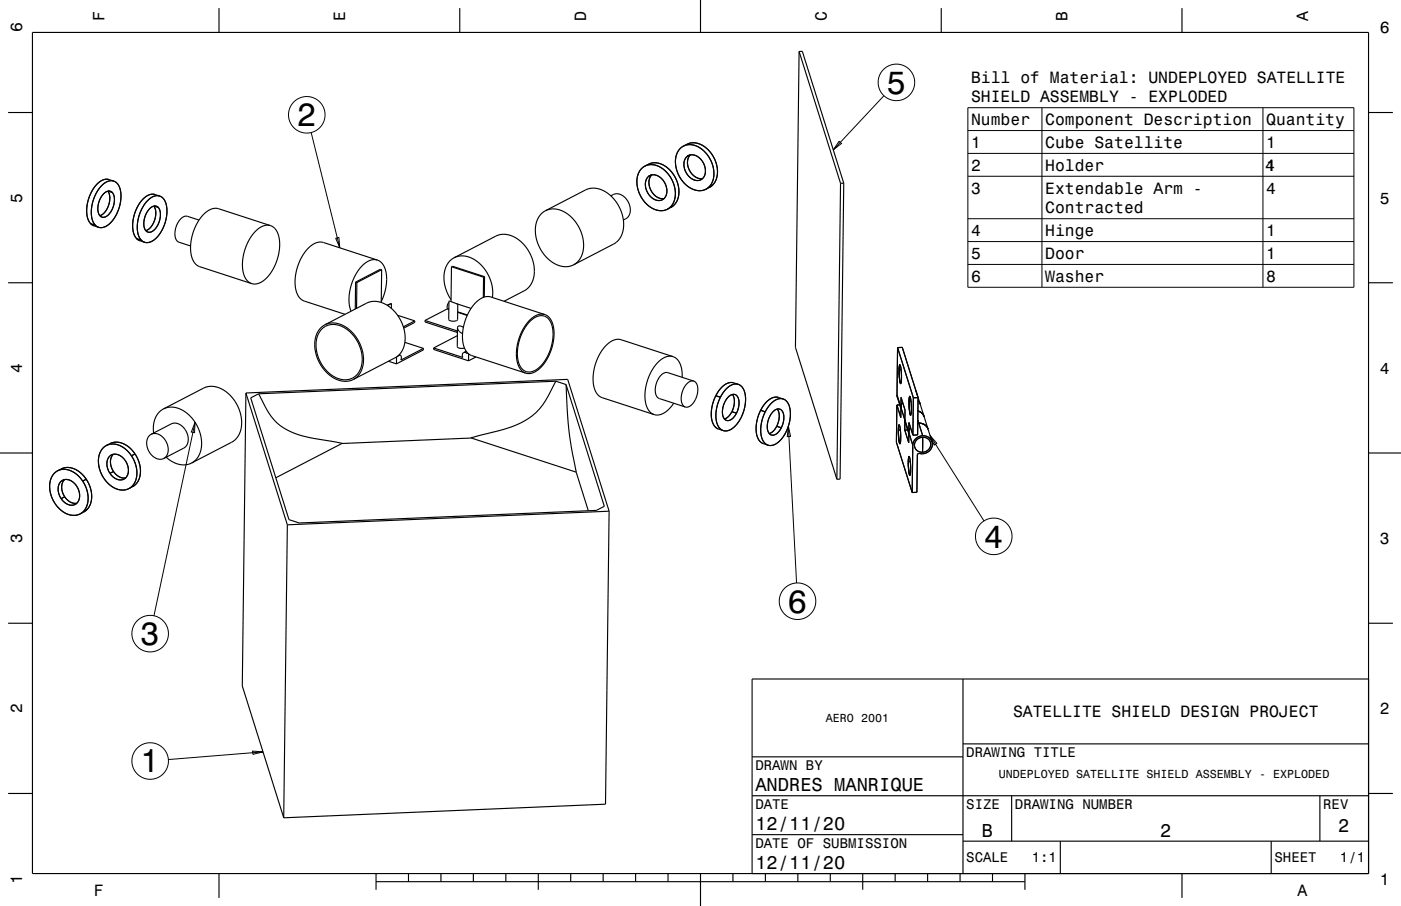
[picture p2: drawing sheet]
<svg xmlns="http://www.w3.org/2000/svg" width="432mm" height="279mm" viewBox="0 0 432 279" stroke-linecap="round" stroke-linejoin="round" font-family="sans-serif">
<g fill="none" stroke="#000" stroke-width=".35">
<path d="M10 10h411.8v259.4h-411.8zM67.5 2.5v7.5M141.7 2.5v7.5M215.9 0v10M246.3 15.9l1-.1 12.8 40.7M246.3 15.9l12.8 40.6M246.3 15.9l-1.1 91.2 12.7 40.7M290.1 2.5v7.5M364.3 2.5v7.5M2.5 34.7h7.5M421.8 34.7h7.5M33.2 58.9a5.8 5.8 0 0 1-2.4 7.6 5.8 5.8 0 0 0 2.4-7.6z"/>
<path d="M33.4 58.9l1.2 .4M33.6 55.4a5.1 5.1 0 0 0-5.2 3.3l-1.1 2.7-.6 3.1 .3 2.6 1 1.9M33.6 55.4a4.9 4.9 0 0 0-4.8 2.7 10.4 10.4 0 0 0-1.2 10.5l.4 .4M33.6 55.4l1.4 .4M34.6 59.3a5.6 5.6 0 0 1-2.6 7.7l-1.1-.4M34.6 59.3a2.2 2.2 0 0 0-3.3 1.2 5.3 5.3 0 0 0-.4 6.1M34.6 59.3a2.07 2.07 0 0 0-3.1 1 5.7 5.7 0 0 0-.6 6.3M36 56.4a3.2 3.2 0 0 0-4.8 .9l-1.9 2.9-1 3.6v3.3l.4 1.4 .7 1M36 56.4a3.5 3.5 0 0 0-5 1.2 11.3 11.3 0 0 0-2.2 11l.6 .9M36 56.4a6.5 6.5 0 0 1 1.2 5.8 10.4 10.4 0 0 1-4.8 7.7l-1.6 .3-1.4-.7M36 56.4l.8 1.3 .4 1.5 .1 1.8-.3 2.1-.6 1.9-1 2-1.1 1.4-1.1 1.1a2.78 2.78 0 0 1-3.8 0M47.8 60a5.1 5.1 0 0 0-5.2 3.3l-1.2 3-.5 3.1 .3 2.5 1 1.7"/>
<path d="M47.8 60a4.9 4.9 0 0 0-4.8 2.7 10.4 10.4 0 0 0-1.2 10.5l.4 .4M47.8 60l1.4 .4M198.1 51.7a5.5 5.5 0 0 1 7.5 1.6l1.2 1.5 .7 1.6 .5 1.9 .1 1.9a5.4 5.4 0 0 1-1.7 3.9M198.1 51.7a5.3 5.3 0 0 1 7 1.1 8.8 8.8 0 0 1 2.2 10.1l-.9 1.2M198.1 51.7a7.1 7.1 0 0 0-.6 8.8 7.1 7.1 0 0 0 7.4 4.3l1.5-.7M198.1 51.7a7.5 7.5 0 0 0-.2 9.6l1.3 1.5 1.6 1.3a4.7 4.7 0 0 0 5.6 0M199.9 50.6a6.4 6.4 0 0 1 7.8 3.5l1.2 2.7 .3 2.8a5.3 5.3 0 0 1-1.7 3.9M199.9 50.6a6.1 6.1 0 0 1 7.1 2.5 8.2 8.2 0 0 1 1 9.9l-.5 .5M199.9 50.6l-1.1 .6M199.9 54.4a4.7 4.7 0 0 0 1.8 7.1 2.57 2.57 0 0 0 2.8-.2M199.9 54.4a2.91 2.91 0 0 1 4.2 .9 4.5 4.5 0 0 1 .4 6M199.9 54.4a4.7 4.7 0 0 0 1.6 7l2 .4 1-.5"/>
<path d="M199.9 54.4a3.6 3.6 0 0 1 5.1 2.3 4 4 0 0 1-.5 4.6M200.7 54l-.8 .4M200.9 53.9a4.7 4.7 0 0 0 3.8 7.3 4.7 4.7 0 0 1-3.8-7.3zM210 45.5a5.5 5.5 0 0 1 7.5 1.6l1.1 1.6 .8 1.5 .5 1.9 .1 1.9a5.3 5.3 0 0 1-1.8 3.9M210 45.5a5.3 5.3 0 0 1 7 1.1 8.8 8.8 0 0 1 2.2 10.2l-1 1.1M210 45.5a7.1 7.1 0 0 0-.6 8.9 7.2 7.2 0 0 0 7.4 4.3l1.4-.8M210 45.5a7.5 7.5 0 0 0-.2 9.6l1.4 1.7 1.3 1a4.8 4.8 0 0 0 5.7 .1M211.7 44.5a6.4 6.4 0 0 1 7.9 3.4l1.2 2.7 .3 2.8a5.4 5.4 0 0 1-1.8 3.9M211.7 44.5a6.1 6.1 0 0 1 7.2 2.4 8.2 8.2 0 0 1 1 9.9l-.6 .5M211.7 44.5l-1.1 .5M211.8 48.2a4.7 4.7 0 0 0 1.7 7.1 2.59 2.59 0 0 0 2.9-.1M211.8 48.2a2.92 2.92 0 0 1 4.2 .9 4.5 4.5 0 0 1 .4 6.1"/>
<path d="M211.8 48.2a4.7 4.7 0 0 0 1.6 7.1l1.9 .4 1.1-.5M211.8 48.2a3.6 3.6 0 0 1 5.1 2.3 4 4 0 0 1-.5 4.7M212.6 47.8l-.8 .4M212.8 47.8a4.7 4.7 0 0 0 3.7 7.3 4.7 4.7 0 0 1-3.7-7.3zM219.3 57.3l-1.7 1.1M219.3 57.3l-1.1 .6M259.1 56.5l-1.2 91.3M260.1 56.5l-1.2 91.3h-1M260.1 56.5h-1M28 69l.8 .6 1.6 .5M28 69l1.4 .5M42.2 73.6l.8 .6 1.6 .5"/>
<path d="M42.2 73.6l1.4 .5M47.4 63.6a5.8 5.8 0 0 1-2.5 7.5 5.8 5.8 0 0 0 2.5-7.5zM47.5 63.5l1.2 .4M48.7 63.9a5.7 5.7 0 0 1-2.5 7.7l-1.2-.4M48.7 63.9a2.19 2.19 0 0 0-3.2 1.2 5.3 5.3 0 0 0-.5 6.1M48.7 63.9a5.6 5.6 0 0 1-2.5 7.7l-1.2-.4M48.7 63.9a2.08 2.08 0 0 0-3.1 1 5.7 5.7 0 0 0-.6 6.3M50.2 61.1a3.2 3.2 0 0 0-4.8 .9l-1.9 2.8-1.1 3.6-.1 1.9 .2 1.6 .4 1.3 .7 .9M50.2 61.1a3.5 3.5 0 0 0-5 1.1 11.4 11.4 0 0 0-2.3 11l.7 .9M50.2 61.1a7.6 7.6 0 0 1 .7 7.6 8.3 8.3 0 0 1-5 6.1l-1.3-.1-1-.6M50.2 61.1l.7 1.1 .5 1.4 .1 1.8-.3 2.1-.6 1.9-.9 2-1 1.5-1.2 1.1a2.82 2.82 0 0 1-3.9 .1M61.3 67.9l-3.5-1.2a3.7 3.7 0 0 0-3.5 3.2 3.8 3.8 0 0 0 .9 4.8l3.5 1.2"/>
<path d="M83.4 69.6l-16.2-5.3-1.1-.1-1.8 .7-1.9 1.6-1.7 2.5-1.3 2.9-.6 2.9v3l.6 2.4 1.2 1.5 1 .5 16 5.3M83.4 69.6l-1.1-.2-1.1 .3-2.3 1.4-2 2.6-1.4 3.2-.7 3.3 .1 3.4 .9 2.5 .8 .8 1 .6M83.4 69.6l.9 .5 .8 .8 .9 2.6 .1 3.3-.7 3.3-1.4 3.2-2 2.6-2.3 1.5-1.2 .2-.9-.1M140 79.5l14-7.1 1.5-.1 1.7 .3 1.8 .8 1.5 1.1 2 2.3 1.6 3.2 .6 3-.3 3-.8 1.8-1.3 1.4-7 3.7M140 79.5l-1.2 .8-1 1.4-.7 1.5-.3 1.7 .1 1.8 .4 1.9 .6 1.9 1.1 1.9M140 79.5l1.9-.6 2.1 .2 2.3 1 2 1.7 1.8 2.3 1.2 2.5 .5 2.6v2.5M168.1 65l12.3-6.4 2.3-.6 2.3 .4 2.1 1.1 2.1 1.9 1.7 2.5 1 2.8 .3 2.5-.4 2.6-1.1 2.1-1.4 1.3-12.5 6.5M168.1 65l-1 .7-.9 1-.6 1.2-.5 1.6 .1 3.5 1.2 3.5 2.1 3 2.8 2 1.4 .5 1.5 .3 1.3-.2 1.3-.4M168.1 65l1.3-.5 1.3-.1 1.4 .2 1.5 .6 2.6 1.9 2.3 3.2 1.2 3.5v3.4l-1 2.7-.8 1-1.1 .8M188.3 60.4l.7-.4a4.3 4.3 0 0 1 5.2 4.2 3.1 3.1 0 0 1-1.3 3.3l-.8 .3M207.5 63.5l-1.8 1M207.5 63.5l-1.1 .6"/>
<path d="M2.5 87.2h7.5M109.6 87l-.1 8.3M109.6 87l.4 .1M110 87.1l-.1 8M116.3 80.2l-17.3-5.6-1.5 .3-1.5 .8-1.5 1.4-1.3 1.8-1.5 3.4-.7 3.6 .1 3.2 1.1 2.5 1.5 1.2 12.7 4.1M116.3 80.2l-1.7-.1-1.8 .9-1.8 1.6-1.6 2.6-1.1 2.7-.7 3.1v2.7l.6 2.3M116.3 80.2l1 .6 .9 1 .6 1.3 .3 1.8-.2 4.1-1.4 4M117.6 83.2l-.4-.2-7.6 4M117.6 83.2l-.1 10.1M117.6 83.2l-7.6 3.9M120.6 93.6l-1.2 .6M120.6 93.6l-1.3 .5"/>
<path d="M120.6 93.6v1.5M122.5 97.2l5.3 1.8M127.8 99v.4l-3.4 1.8M127.8 99l-3.5 1.8M131 98.8v.5l9.9 3.2M131 98.8l9.9 3.3M138 95.2v.1M138.3 95.4l-.5-.1-6.8 3.5M138.4 93.3l-.6 1.2 .1 .6 .4 .2M138.4 92.8l2.7 1-.1 4.7a1.96 1.96 0 0 1-2.7 0zM139.1 82.3l-.1 10.7M139.1 82.3l.3-.2 9.9 3.2"/>
<path d="M139.1 82.3l9.9 3.2M140.7 93.6l4.5 1.5M141.1 96.3l2.9 1M141.1 96.2l3 .9M149 85.5v6.2M149.3 85.3l-.3 .2M149.3 85.3v6.3M163.3 99.1l1.4-1.1 1.2-.5 1.3-.1 1.1 .3 .9 .8 .7 1.3 .4 1.6 .2 1.8-.7 4-1.7 3.8-1.2 1.6-1.2 1.1-1.4 .8-1.3 .2-1.5-.4-1.1-1.2-.7-1.7-.2-2.5 .2-2.6 .8-2.6 1.2-2.5zM167.9 97l.9 .5 .7 .7 1.1 2.5 .1 3.5-.8 3.6-1.5 3.4-2.1 2.5-2.3 1.3-1 .2-1-.1M167.9 97l-1.1-.1-1.1 .2-2.2 1.4-2.2 2.8-1.4 3.2-.7 3.6 .2 3.3 1 2.4 .7 .8 .9 .5M167.9 97l-16.8-5.5h-1.1l-1.8 .6-1.9 1.6-1.6 2.2-1.3 2.9-.8 3.4v2.8l.6 2.4 1.2 1.7 1 .6 16.6 5.4M421.8 87.2h7.5"/>
<path d="M99.1 101.6l1.1-.9 1.3-.5 1.3-.1 1.5 .2 2.8 1.4 2.4 2.6 1.7 3.3 .4 3.5-.2 1.7-.5 1.4-.8 1.3-1 .8-2.2 .8h-1.3l-1.4-.4-2.7-1.6-2.1-2.3-1.4-2.9-.6-3.1 .3-2.8 .6-1.3zM100.1 100.2l1.3-.5 1.3-.1 1.6 .2 1.4 .5 2.7 2.1 2.2 3 1.2 3.4 .1 3.5-.3 1.4-.7 1.5-1 1.1-1 .7M100.1 100.2l-1.1 .8-.9 1-1 2.7v3.3l.5 1.9 .8 1.8 2.1 3 2.8 2.1 1.6 .6 1.3 .2 1.5-.1 1.2-.5M100.1 100.2l12.9-6.7 2-.6 2.3 .3 2.3 1.2 2.2 1.8 1.6 2.5 1.1 2.8 .4 2.8-.4 2.6-1.1 2.1-1.5 1.3-13 6.7M119.7 111.4l2.5 .8M122.2 110.1v2.1M123 109.4l.3 .1M123.3 109.5l-.8 .5v-.1M124.8 105.6l5.7 1.8M130.5 107.4l-6.9 3.6a1.18 1.18 0 0 0-.3-1.5M130.5 107.4v.5l-8.3 4.3M133.7 107.3l9 2.9a1.11 1.11 0 0 1 .2-1.5"/>
<path d="M133.7 107.3v.5l10.7 3.5M140.9 102.1v.4M141 103.5l-7.3 3.8M141 102.5h-.1M141 102l-.1 .1M141 101.1v5.9l.9 .4 1.3-.1M141 101.1l.5 1.1 1.1 .7M142.8 101l-.4-.3a.82 .82 0 0 0-1.4 .4M142.9 108.7h.6l.5 .4v-.3M143.7 108.3l-.8 .4M144.4 109.1v2.2M146.7 110.1l-2.3 1.2"/>
<path d="M171.3 117.6l-1 2a19.6 19.6 0 0 1-10.9 11.3l-4.1 1.5-10.2 2.6 32.5 10.6M171.3 117.6l-91.6 3.8M171.3 117.6l3.2 1M174.5 118.6a122.6 122.6 0 0 0 3.1 27M174.5 118.6l11.8 37.5-2.5 1.3-91.6 3.9-3.1-1.1-11.8-37.5 2.4-1.3M207.4 110l-.9-.2-1.2 .3-2.3 1.4-2 2.6-1.4 3.2-.8 3.4 .1 3.3 1 2.5 .8 .9 .9 .5M207.4 110l1.2 .7 1 1.4 .5 2.1 .1 2.2M207.4 110l-16-5.2-1.1-.2-1.8 .6-1.9 1.6-1.7 2.3-1.3 3-.7 3.1-.1 2.7 .6 2.3 1.1 1.8 1.1 .6 16 5.3M213.8 117.5a3.9 3.9 0 0 0-3.6 3.7 3.5 3.5 0 0 0 1 4.3M213.8 117.5a3.9 3.9 0 0 1 .8 5.1 3.6 3.6 0 0 1-3.4 2.9M213.8 117.5l-8-2.6a3.7 3.7 0 0 0-3.5 3.2 3.8 3.8 0 0 0 .9 4.8l8 2.6M226.1 118.1a4.3 4.3 0 0 0-4.5 2.3l-1 1.6"/>
<path d="M226.1 118.1a5.1 5.1 0 0 0-5.2 3.3l-.3 .6M226.1 118.1l1.4 .4M276.6 107.2l1.5-.1 9.2 29.1M276.6 107.2l-.1 14.6M276.6 107.2l4.9 15.5M277.1 114.2l.4 3.9M277.4 112.5l-.3 1.7M277.5 118.1l.1 .2M277.5 118.1h-.1M277.5 112.7l.4 4-.3 1.6-.2-.2M277.5 112.7a10.2 10.2 0 0 1 .1 5.6l-.2-.2M277.5 112.7l-.2-.2a11.2 11.2 0 0 0 .1 5.6"/>
<path d="M277.5 112.7l-.2-.2-.2 1.9 .3 3.7M277.7 113.9l-.6 .3M0 139.7h10M33.9 136.8a6.5 6.5 0 0 1 7.7 3.2M33.9 136.8a6.3 6.3 0 0 1 7.7 3.2M33.9 136.8l-1.1 .6M41.6 140l1.3 2.8 .4 2.8a5.1 5.1 0 0 1-2.5 4.5M41.6 140a7.7 7.7 0 0 1 .2 9.4l-1 .7M41.6 140l-1.1 .6M46.6 133.9a4.2 4.2 0 0 0 .2 6.5 3.2 3.2 0 0 0 3.7 1M46.6 133.9a4.2 4.2 0 0 1 5.2 3.8 3.2 3.2 0 0 1-1.3 3.7M46.6 133.9l6.2-3.2a4.2 4.2 0 0 1 5.1 3.8 3.2 3.2 0 0 1-1.3 3.7l-6.1 3.2"/>
<path d="M50.4 126.1l1.2-.4 1.5-.1 1.4 .2 1.6 .6 2.7 2.2 2 2.7 1.2 3.5v3.5l-.4 1.6-.7 1.2-.8 1-1.1 .7M50.4 126.1l-1.5 1.1-1.1 1.8-.5 2.3v2.2M50.4 126.1l12.4-6.4 2.1-.6 2.4 .4 2.3 1.2 1.9 1.8 1.6 2.4 1.1 2.8 .3 2.8-.4 2.4-1 2.1-1.6 1.3-12.5 6.5M75.8 121.2l99.2-4.2 12.7 40.6M75.8 121.2l-1.1 90.3 12.7 40.7M75.8 121.2l12.8 40.6M79.7 121.4a26.3 26.3 0 0 0 5.9 9.2 22.4 22.4 0 0 0 11.1 4.6l8.8 1.5-20.5 10.6M145.3 135.1l-39.9 1.7M207.6 124.4l-1.4 1.8-1.7 1.2-1.5 .6-1.4-.1M220.6 122l-.8 2.1-.5 2.4-.1 2.1 .4 1.7a3.1 3.1 0 0 0 1.9 2M220.6 122a9.8 9.8 0 0 0-.7 9l.8 .9 .8 .4M220.6 122l1.4 .5"/>
<path d="M221.5 132.3l1.4 .5M222 122.5l-.8 2.1-.5 2.1v2.3l.3 1.6a2.93 2.93 0 0 0 2.2 2.3 2.93 2.93 0 0 0 3-1.2l1.2-1.2 1-1.7M222 122.5a6.3 6.3 0 0 1 5-4.1 3.2 3.2 0 0 1 2.7 3.4 12.2 12.2 0 0 1-1.3 7M222 122.5a9.3 9.3 0 0 0-.3 9.4 3 3 0 0 0 4.7-.3l2-2.8M222 122.5l1.3-2 1.5-1.4a2.94 2.94 0 0 1 3.2-.4 2.94 2.94 0 0 1 1.6 2.8l.2 1.7-.2 1.9-1.2 3.7M223.3 129.2l1.2-.7 1.1-1.5a4.1 4.1 0 0 1-2.3 2.2zM223.4 123.9a2.72 2.72 0 0 1 3.5-2 4.9 4.9 0 0 1 .1 5.5M223.4 123.9a2.87 2.87 0 0 1 3.3-2.2 3.4 3.4 0 0 1 .9 3.9l-.6 1.8M223.4 123.9a4.7 4.7 0 0 0 .2 5.6 1.83 1.83 0 0 0 2.4-.6l1-1.5M223.4 123.9a4.7 4.7 0 0 0 .3 5.6 2.82 2.82 0 0 0 3.3-2.1M225.6 127l1.4 .4M225.7 121.6a5.4 5.4 0 0 1-.1 5.4 5.1 5.1 0 0 0 .1-5.4z"/>
<path d="M234.4 126.5l-.8 2.1-.5 2.4v2.1l.3 1.7a3.1 3.1 0 0 0 1.9 2M234.4 126.5a9.8 9.8 0 0 0-.7 9l.8 .9 .8 .4M234.4 126.5l1.5 .5M235.3 136.8l1.4 .5M235.9 127l-.8 1.8-.6 2.4v2.3l.4 1.8a2.91 2.91 0 0 0 2.3 2.1 2.91 2.91 0 0 0 2.9-1.2l1.1-1.2 1-1.7M235.9 127a6.3 6.3 0 0 1 5-4.1 3.2 3.2 0 0 1 2.6 3.4 12.2 12.2 0 0 1-1.3 7M235.9 127a9.8 9.8 0 0 0-.7 8.9 2.73 2.73 0 0 0 4.3 .8 8.9 8.9 0 0 0 2.7-3.4M235.9 127l1.1-1.8 1.5-1.5a2.96 2.96 0 0 1 3.2-.5 2.96 2.96 0 0 1 1.8 2.8l.1 1.7-.1 1.9-1.3 3.7M237.1 133.7l1.2-.7 1.1-1.5a4.2 4.2 0 0 1-2.3 2.2zM237.3 128.4a2.72 2.72 0 0 1 3.4-2 4.9 4.9 0 0 1 .1 5.5M237.3 128.4a2.87 2.87 0 0 1 3.2-2.2 3.4 3.4 0 0 1 1 3.9l-.7 1.8M237.3 128.4a4.7 4.7 0 0 0 .1 5.6 1.82 1.82 0 0 0 2.4-.6l1-1.5"/>
<path d="M237.3 128.4a4.7 4.7 0 0 0 .2 5.6 2.82 2.82 0 0 0 3.3-2.1M239.4 131.5l1.4 .4M239.6 126.1a5.4 5.4 0 0 1-.2 5.4 5.1 5.1 0 0 0 .2-5.4zM239.9 122.6a4.3 4.3 0 0 0-4.4 2.3l-1.1 1.6M239.9 122.6a5.1 5.1 0 0 0-5.1 3.3l-.4 .6M239.9 122.6l1.5 .4M276.4 124.9l-.1 11.5 4.8 15.5M276.4 124.9l1.2 3.9 .1-6.2 1.2 3.8v6.2M276.5 121.8l1.2 4.3M276.5 121.8l1.2 3.9M276.9 132.8l.3 3.8M277.1 131l-.2 1.8"/>
<path d="M277.2 136.6l.2 .2M277.2 136.6h.1M277.3 131.3l.3 3.7-.2 1.8-.2-.2M277.3 131.3a10.3 10.3 0 0 1 .1 5.6l-.2-.3M277.3 131.3l-.2-.3a11.2 11.2 0 0 0 .1 5.6M277.3 131.3l-.2-.3-.2 1.9 .3 3.7M277.3 124.9h-.9M277.5 132.5l-.6 .3M277.7 125.7l3.6 11.6M278.2 124.1l-.5 1.6M278.9 132.6l1.2 3.9v-6.2l1.3 3.9M278.9 129.5l1.2 4.3"/>
<path d="M279.7 132.6h-.8M280.2 124l.3 3.8M280.4 122.2l-.2 1.8M280.5 127.8h.1M280.5 127.8l.2 .2M280.6 122.5l.3 3.9-.2 1.6-.2-.2M280.6 122.5a10.2 10.2 0 0 1 .1 5.6l-.2-.3M280.6 122.5l-.2-.3a11.2 11.2 0 0 0 .1 5.6M280.6 122.5l-.2-.3-.2 1.9 .3 3.7M280.6 131.9l-.5 1.5M280.8 123.7l-.6 .3M281.3 137.3l-.2 14.6"/>
<path d="M281.5 122.7l-.1 11.5M281.5 122.7l1.5-.1-.2 11.5-1.4 .1M282.3 120.4l.1 .4M282.9 129.6l1.5 4.8M282.9 126.7l1.2 .7 .7 1.1-.7-1.1zM282.9 123.6l.7 1M283.2 130.5a2.82 2.82 0 0 1 2.8 1.9l-.4-.8-.8-.7zM283.2 130.5h-.3M283.4 139.8l.9 .1M283.4 139.8l-.4 .1-.3 .4M283.4 139.8l-.5 .1-.2 .4M284.4 134.8l-.1 4.7"/>
<path d="M284.4 134.8a2.33 2.33 0 0 0-2.6 2.3 2.33 2.33 0 0 0 2.5 2.4M284.4 134.8a2.33 2.33 0 0 1 2.5 2.4 2.33 2.33 0 0 1-2.6 2.3M284.4 134.8a2.32 2.32 0 0 0-2.6 2.3 2.32 2.32 0 0 0 2.5 2.4M284.4 134.4a2.79 2.79 0 0 1 3 2.8 2.79 2.79 0 0 1-3.1 2.7M284.4 134.4a3.1 3.1 0 0 0-3.1 2.9M421.8 139.7h10M18.9 144.6a6.5 6.5 0 0 1 7.7 3.2M18.9 144.6a6.3 6.3 0 0 1 7.7 3.2M18.9 144.6l-1.1 .6M19.9 147.9a4.3 4.3 0 0 0 0 5.3 4.3 4.3 0 0 1 0-5.3zM19.9 153.2a3.9 3.9 0 0 0 3.8 2 3.8 3.8 0 0 1-3.8-2zM19.9 153.2l-1.1 .6"/>
<path d="M23.6 149.9a3.2 3.2 0 0 0-5-1.2 4.5 4.5 0 0 0 .2 5.1M23.6 149.9a3.4 3.4 0 0 0-4.4-1.7 3.9 3.9 0 0 0-.4 5.6M23.6 149.9a3.9 3.9 0 0 1-.3 5.6 3.3 3.3 0 0 1-4.5-1.7M23.6 149.9a3.8 3.8 0 0 1-.8 5.8 3.7 3.7 0 0 1-4-1.9M25.5 148.4l1.3 2.7 .3 3a4.6 4.6 0 0 1-2.7 4.5 4.6 4.6 0 0 1-5.1-.9l-2.3-2.4M25.5 148.4a6.6 6.6 0 0 0-7.5-3.3 5.7 5.7 0 0 0-2.5 6.9l1.5 3.3M25.5 148.4a7.7 7.7 0 0 1 .1 9.4 5.2 5.2 0 0 1-7.1-.7l-1.5-1.8M25.5 148.4l-1.3-1.6-1.4-1.1a4.7 4.7 0 0 0-5.3-.4 4.7 4.7 0 0 0-2.2 4.9l.5 2.6 1.2 2.5M26.6 147.8l1.3 2.8 .4 2.8a5.1 5.1 0 0 1-2.5 4.5l-1.1 .6M26.6 147.8a7.7 7.7 0 0 1 .2 9.4l-1 .7M26.6 147.8l-1.1 .6M34.8 140.2l.1-.1a4.3 4.3 0 0 0 .1 5.3 4.5 4.5 0 0 1-.2-5.2z"/>
<path d="M35 145.4a3.9 3.9 0 0 0 3.7 2 3.8 3.8 0 0 1-3.7-2zM35 145.4l-1.1 .6M38.6 142.1a3.2 3.2 0 0 0-5-1.2 4.5 4.5 0 0 0 .3 5.1M38.6 142.1a3.4 3.4 0 0 0-4.4-1.7 3.9 3.9 0 0 0-.3 5.6M38.6 142.1a3.8 3.8 0 0 1-.5 5.7 3.5 3.5 0 0 1-4.2-1.8M38.6 142.1a3.8 3.8 0 0 1-.7 5.8 3.7 3.7 0 0 1-4-1.9M40.5 140.6l1.4 2.9 .3 3.1a4.6 4.6 0 0 1-2.8 4.3 4.6 4.6 0 0 1-5.1-1l-2.3-2.4M40.5 140.6a6.6 6.6 0 0 0-7.5-3.3 5.7 5.7 0 0 0-2.4 6.9l1.4 3.3M40.5 140.6a7.7 7.7 0 0 1 .1 9.4 5.2 5.2 0 0 1-7.1-.7l-1.5-1.8M40.5 140.6l-1.2-1.6-1.3-1a4.7 4.7 0 0 0-5.4-.5 4.7 4.7 0 0 0-2.3 4.9l.5 2.6 1.2 2.5M40.8 150.1l-1.1 .6M51.2 141l1.9 1.4 2.1 .8 2 .1 1.8-.5"/>
<path d="M177.6 145.6l3.7 11.9M187.7 157.6l-1.1 90.4-99.2 4.2M187.7 157.6l-99.1 4.2M280 142.5l.3 3.9M280.2 140.8l-.2 1.7M280.3 146.4h.1M280.3 146.4l.1 .2M280.3 141l.4 4-.2 1.6-.2-.2M280.3 141a10.3 10.3 0 0 1 .1 5.6l-.1-.2M280.3 141l-.1-.2a11.2 11.2 0 0 0 .1 5.6M280.3 141l-.1-.2-.3 1.8 .4 3.8M280.6 142.2l-.6 .3"/>
<path d="M282.7 140.3l-.1 11.5-1.5 .1M88.6 161.8l-1.2 90.4M2.5 192.2h7.5M421.8 192.2h7.5M296.8 209.4v60M421.8 209.4h-190v60M231.8 233.4h65M296.8 229.4h125M2.5 244.7h7.5M231.8 257.4h65M231.8 245.4h190M296.8 259.4h125"/>
<path d="M311.8 245.4v14M326.8 259.4v10M391.8 259.4v10M406.8 245.4v14M421.8 244.7h7.5M67.5 269.4v7.5M115.9 271.9h200M115.9 269.4v5M125.9 269.4v2.5M135.9 269.4v2.5M145.9 269.4v2.5M155.9 269.4v2.5"/>
<path d="M165.9 269.4v5M175.9 269.4v2.5M185.9 269.4v2.5M195.9 269.4v2.5M205.9 269.4v2.5M215.9 269.4v10M225.9 269.4v2.5M235.9 269.4v2.5M245.9 269.4v2.5M255.9 269.4v2.5M265.9 269.4v5M275.9 269.4v2.5"/>
<path d="M285.9 269.4v2.5M295.9 269.4v2.5M305.9 269.4v2.5M315.9 269.4v5M364.3 269.4v7.5"/>
</g>
<g fill="none" stroke="#000" stroke-width=".31">
<path d="M272.4 29.5l-15.6 16.7M298.3 33.2h119v55.4h-119zM321.1 33.2v55.4M389.2 33.2v55.4M95.9 40.9l8.8 35.5M258.6 43.6l.8 .6-2.6 2zM298.3 40.3h119M298.3 47.3h119M298.3 54.4h119M103.5 73.5l.9-.3 .3 3.2zM298.3 67.5h119M298.3 74.5h119"/>
<path d="M298.3 81.5h119M60.1 130.2l-.1 3.2-1-.2zM60.1 130.2l-12.6 59.7M243 131.4l.7 3.2h-1.1zM243 131.4l2.5 48.4M286.6 134.3l2.2 2.4-.9 .6zM286.6 134.3l16.7 26.3M77.9 231.6l3.2 .3-3.2 .7zM81.1 231.9l-29.2 2.3"/>
<circle cx="94.6" cy="35.4" r="5.6"/>
<circle cx="276.3" cy="25.4" r="5.6"/>
<circle cx="306.3" cy="165.4" r="5.6"/>
<circle cx="46.3" cy="195.4" r="5.6"/>
<circle cx="245.8" cy="185.4" r="5.6"/>
<circle cx="46.3" cy="234.7" r="5.6"/>
</g>
<g font-size="10.1">
<text x="273.2" y="28.9">5</text>
<text x="91.5" y="38.9">2</text>
<text x="303.2" y="168.9">4</text>
<text x="242.8" y="188.9">6</text>
<text x="43.2" y="198.9">3</text>
<text x="43.2" y="238.2">1</text>
</g>
<g font-size="5.8">
<text x="232.8" y="244">ANDRES MANRIQUE</text>
<text x="232.8" y="256">12/11/20</text>
<text x="412.4" y="256.5">2</text>
<text x="302.6" y="258">B</text>
<text x="357.6" y="258">2</text>
<text x="232.8" y="268">12/11/20</text>
</g>
<g font-size="5">
<text x="6.8" y="10" transform="rotate(-90 6.8 10)">6</text>
<text x="32.2" y="6.5" transform="rotate(-90 32.2 6.5)">F</text>
<text x="106.4" y="6.5" transform="rotate(-90 106.4 6.5)">E</text>
<text x="180.6" y="6.5" transform="rotate(-90 180.6 6.5)">D</text>
<text x="254.8" y="6.5" transform="rotate(-90 254.8 6.5)">C</text>
<text x="329" y="6.5" transform="rotate(-90 329 6.5)">B</text>
<text x="403.2" y="6.5" transform="rotate(-90 403.2 6.5)">A</text>
<text x="425.3" y="10.3">6</text>
<text x="299.3" y="25.5">Bill of Material: UNDEPLOYED SATELLITE</text>
<text x="299.3" y="31.5">SHIELD ASSEMBLY - EXPLODED</text>
<text x="299.3" y="38.6">Number</text>
<text x="322.1" y="38.6">Component Description</text>
<text x="390.2" y="38.6">Quantity</text>
<text x="299.3" y="45.6">1</text>
<text x="322.1" y="45.6">Cube Satellite</text>
<text x="390.2" y="45.6">1</text>
<text x="299.3" y="52.7">2</text>
<text x="322.1" y="52.7">Holder</text>
<text x="389.9" y="52.9">4</text>
<text x="390.2" y="52.7">1</text>
<text x="299.3" y="59.7">3</text>
<text x="322.1" y="59.7">Extendable Arm -</text>
<text x="390.2" y="59.7">4</text>
<text x="6.8" y="62.5" transform="rotate(-90 6.8 62.5)">5</text>
<text x="322.1" y="65.8">Contracted</text>
<text x="425.3" y="62.8">5</text>
<text x="299.3" y="72.8">4</text>
<text x="322.1" y="72.8">Hinge</text>
<text x="390.2" y="72.8">1</text>
<text x="299.3" y="79.9">5</text>
<text x="322.1" y="79.9">Door</text>
<text x="390.2" y="79.9">1</text>
<text x="299.3" y="86.9">6</text>
<text x="322.1" y="86.9">Washer</text>
<text x="390.2" y="86.9">8</text>
<text x="6.8" y="115" transform="rotate(-90 6.8 115)">4</text>
<text x="425.3" y="115.3">4</text>
<text x="6.8" y="167.5" transform="rotate(-90 6.8 167.5)">3</text>
<text x="425.3" y="167.8">3</text>
<text x="6.8" y="220" transform="rotate(-90 6.8 220)">2</text>
<text x="312.2" y="221.2">SATELLITE SHIELD DESIGN PROJECT</text>
<text x="425.3" y="220.3">2</text>
<text x="6.8" y="272.5" transform="rotate(-90 6.8 272.5)">1</text>
<text x="425.3" y="272.8">1</text>
<text x="28.9" y="276.2">F</text>
<text x="399.9" y="276.2">A</text>
</g>
<g font-size="4.3">
<text x="297.8" y="233.6">DRAWING TITLE</text>
<text x="232.8" y="237.6">DRAWN BY</text>
<text x="232.8" y="249.6">DATE</text>
<text x="297.8" y="249.6">SIZE</text>
<text x="312.8" y="249.6">DRAWING NUMBER</text>
<text x="407.8" y="249.6">REV</text>
<text x="232.8" y="261.6">DATE OF SUBMISSION</text>
<text x="297.8" y="266">SCALE</text>
<text x="318" y="266">1:1</text>
<text x="392.8" y="266">SHEET</text>
<text x="413" y="266">1/1</text>
</g>
<g font-size="3.6">
<text x="254.5" y="222.7">AERO 2001</text>
<text x="307.8" y="240">UNDEPLOYED SATELLITE SHIELD ASSEMBLY - EXPLODED</text>
</g>
</svg>
